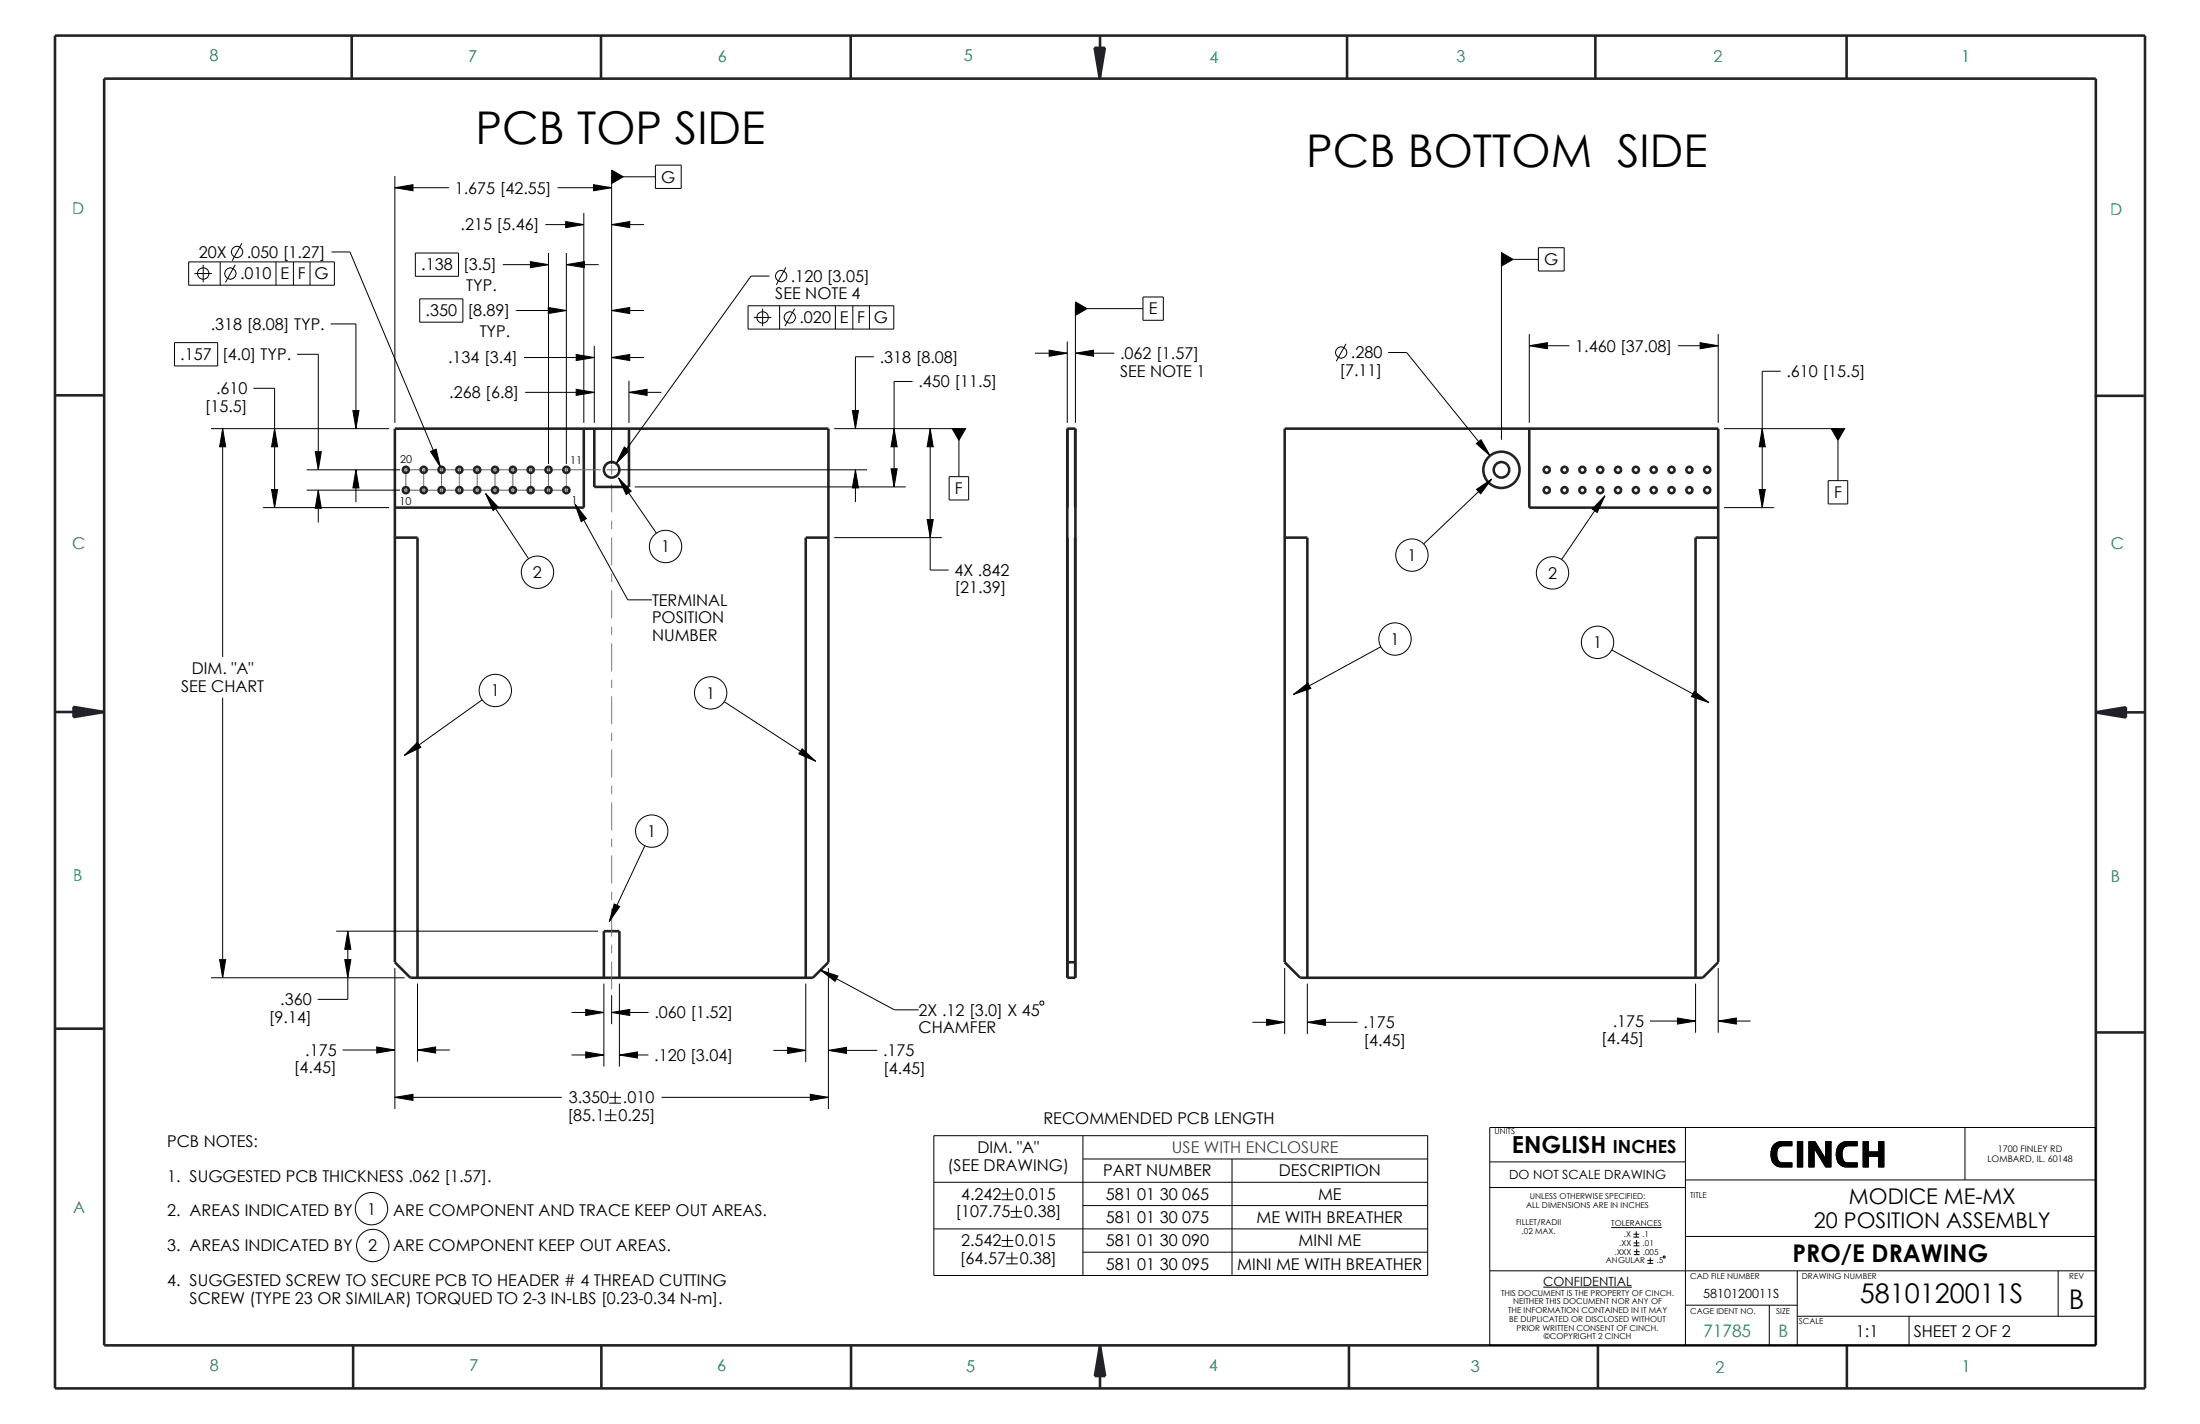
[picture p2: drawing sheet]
<svg xmlns="http://www.w3.org/2000/svg" width="432mm" height="279mm" viewBox="0 0 432 279" stroke-linecap="round" stroke-linejoin="round" font-family="sans-serif">
<path d="M214.8 9.4h2.1l-1.1 6z" fill="#222226"/>
<path d="M214.8 9.4h2.1l-1.1 6z" fill="none" stroke="#222226" stroke-width=".2"/>
<path d="M411.2 139.8l6.1-1v2z" fill="#222226"/>
<path d="M411.2 139.8l6.1-1v2z" fill="none" stroke="#222226" stroke-width=".2"/>
<path d="M215.9 264l1 6h-2z" fill="#222226"/>
<path d="M215.9 264l1 6h-2z" fill="none" stroke="#222226" stroke-width=".2"/>
<path d="M14.4 138.7l6 1-6 1z" fill="#222226"/>
<path d="M14.4 138.7l6 1-6 1z" fill="none" stroke="#222226" stroke-width=".2"/>
<g fill="none" stroke="#222226" stroke-width=".51">
<path d="M10.8 7h410.2v265.4h-410.2zM20.4 15.4h391v248.6h-391zM69 7.1v8.4M118 7.1v8.4M167 6.9v8.4M214.8 9.4h2.1l-1.1 6zM215.9 7v8.4M264.4 7.2v8.4M313.1 6.9v8.4M362.4 6.9v8.4M10.8 77.6h9.6M411.1 77.7h9.7"/>
<path d="M77.5 84.1h85.1v104.7l-3.1 3h-79l-3-3zM114.6 84.1v15.5h-37.1M116.6 84.1v11.4h6.9v-11.4M209.5 84.1h1.6v107.7h-1.6zM209.5 84.1v15.5M211 84.1l.1 15.5M252.1 84.1h85.1v104.7l-3 3h-79l-3.1-3zM300.2 84.1v15.5h37M77.5 105.5h4.4v86.3M162.6 105.5h-4.5v86.3M209.5 105.5v86.3M211.1 105.5l-.1 86.3"/>
<path d="M252.1 105.5h4.5v86.3M337.2 105.5h-4.4v86.3M10.8 139.7h9.6M14.4 138.7l6 1-6 1zM411.2 139.8l6.1-1v2zM411.2 139.8h9.7M118.5 191.8v-9.1h3.1v9.1M209.5 188.8h1.5M10.8 201.8h9.6M411.4 202.6h9.6M69.3 264v8.4M118 264v8.4"/>
<path d="M167 264v8.4M215.9 264l1 6h-2zM215.9 264v8.4M264.8 264v8.4M313.6 264v8.4M362.5 264v8.4"/>
<circle cx="79.7" cy="92.2" r=".6"/>
<circle cx="79.7" cy="96.2" r=".6"/>
<circle cx="83.2" cy="92.2" r=".6"/>
<circle cx="83.2" cy="96.2" r=".6"/>
<circle cx="86.7" cy="92.2" r=".6"/>
<circle cx="86.7" cy="96.2" r=".6"/>
<circle cx="90.2" cy="92.2" r=".6"/>
<circle cx="90.2" cy="96.2" r=".6"/>
<circle cx="93.7" cy="92.2" r=".6"/>
<circle cx="93.7" cy="96.2" r=".6"/>
<circle cx="97.2" cy="92.2" r=".6"/>
<circle cx="97.2" cy="96.2" r=".6"/>
<circle cx="100.7" cy="92.2" r=".6"/>
<circle cx="100.7" cy="96.2" r=".6"/>
<circle cx="104.2" cy="92.2" r=".6"/>
<circle cx="104.2" cy="96.2" r=".6"/>
<circle cx="107.7" cy="92.2" r=".6"/>
<circle cx="107.7" cy="96.2" r=".6"/>
<circle cx="111.2" cy="92.2" r=".6"/>
<circle cx="111.2" cy="96.2" r=".6"/>
<circle cx="120" cy="92.2" r="1.52"/>
<circle cx="294.7" cy="92.2" r="3.6"/>
<circle cx="294.7" cy="92.2" r="1.52"/>
<circle cx="303.6" cy="92.2" r=".6"/>
<circle cx="303.6" cy="96.2" r=".6"/>
<circle cx="307.1" cy="92.2" r=".6"/>
<circle cx="307.1" cy="96.2" r=".6"/>
<circle cx="310.6" cy="92.2" r=".6"/>
<circle cx="310.6" cy="96.2" r=".6"/>
<circle cx="314.1" cy="92.2" r=".6"/>
<circle cx="314.1" cy="96.2" r=".6"/>
<circle cx="317.6" cy="92.2" r=".6"/>
<circle cx="317.6" cy="96.2" r=".6"/>
<circle cx="321.1" cy="92.2" r=".6"/>
<circle cx="321.1" cy="96.2" r=".6"/>
<circle cx="324.6" cy="92.2" r=".6"/>
<circle cx="324.6" cy="96.2" r=".6"/>
<circle cx="328.1" cy="92.2" r=".6"/>
<circle cx="328.1" cy="96.2" r=".6"/>
<circle cx="331.6" cy="92.2" r=".6"/>
<circle cx="331.6" cy="96.2" r=".6"/>
<circle cx="335.1" cy="92.2" r=".6"/>
<circle cx="335.1" cy="96.2" r=".6"/>
</g>
<g fill="none" stroke="#000" stroke-width=".2">
<path d="M77.5 36.8l3.6-.6v1.2zM77.5 34.5v48.5M77.5 36.8h10.6M109.4 36.8h10.6M116.5 36.2l3.5 .6-3.5 .6zM120 33.4l2.3 1.3-2.3 1.3zM120 34.5v56.5M122.3 34.7h6.3M128.6 32.4h5.1v4.6h-5.1zM37 51.4h28.6v4.6h-28.6zM38.2 53.7h3.4M39.9 52v3.4"/>
<path d="M43.2 51.4v4.6M46.2 52l-1.9 3.4M47.5 47.7l-1.9 3.5M54.2 51.4v4.6M57.6 51.4v4.6M60.9 51.4v4.6M65.1 49.4h3.6l17.7 42.2M81.5 49.6h8.5v4.6h-8.5zM82.4 58.6h8.5v4.6h-8.5zM98.7 51.9h9M104.1 51.3l3.6 .6-3.6 .6zM107 44.1h7.6"/>
<path d="M107.7 49.6v41.4M111 43.5l3.6 .6-3.6 .6zM111.2 51.9l3.5-.6v1.2zM111.2 49.6v41.4M111.2 51.9h6.3M114.6 41.8v41.2M120 44.1l3.6-.6v1.2zM120 44.1h6.4M146.8 60h28.6v4.6h-28.6zM151 54.2h-3.6l-26.5 36.7M153 60v4.6M154.3 52.5l-1.9 3.4"/>
<path d="M164 60v4.6M167.4 60v4.6M170.6 60v4.6M211.1 59.2l2.3 1.4-2.3 1.3zM224.3 58.3h4v4.5h-4zM294.7 49.6l2.3 1.3-2.3 1.3zM294.7 50.9v35.4M297 50.9h4.9M301.9 48.6h5.1v4.6h-5.1zM34.2 67.2h8.5v4.6h-8.5zM49.7 76.2h4.2v23.4M58.3 69.5h4.2v22.7"/>
<path d="M64.9 63.6h5v20.5M101.3 60.9h9.9M102.8 70.1h13.8M103.1 77h13.5M107.6 60.3l3.6 .6-3.6 .6zM113.1 69.6l3.5 .5-3.5 .6zM113.1 76.4l3.5 .6-3.5 .6zM116.6 67.9v15.1M120 60.9l3.6-.6v1.2zM120 70.1l3.6-.5v1.1zM120 70.1h6.4M120 60.9h6.4"/>
<path d="M123.5 77l3.5-.6v1.2zM123.5 74.7v8.3M123.5 77h6.3M148 62.3h3.4M149.7 60.6v3.4M156 60.6l-1.9 3.4M171.5 70h-3.6v14.1M179.1 74.9h-3.6v20.6M203.1 69.3h6.4M205.9 68.7l3.6 .6-3.6 .6zM209.5 67v16M211.1 69.3l3.5-.6v1.2z"/>
<path d="M211.1 60.6v22.4M211.1 69.3h7.6M213.4 60.6h10.9M264.2 67.5l-1.9 3.4M272.5 69.2h3.6l16.4 20.2M300.2 67.8l3.5-.6v1.2zM300.2 65.6v17.4M300.2 67.8h7.8M329.4 67.8h7.8M333.7 67.2l3.5 .6-3.5 .6zM337.2 65.6v17.4M349.5 72.8h-3.6v26.8"/>
<path d="M41.4 84.1h35M43.7 84.1l.6 3.6h-1.2zM43.7 84.1v44.8M51.6 99.6h24.8M53.3 96h1.2l-.6 3.6zM53.9 84.1l.6 3.6h-1.2zM60.2 96.2h18.3M60.2 92.2h18.3M61.9 88.6h1.2l-.6 3.6zM62.5 96.2l.6 3.5h-1.2zM62.5 96.2v6.3M69.3 80.6h1.2l-.6 3.5z"/>
<path d="M69.9 92.2l.6 3.5h-1.2zM69.9 92.2v6.3M84.5 88.6l1.1-.5 .8 3.5zM121.2 92.2h49M122.5 87.7l1 .7-2.6 2.5zM124.6 95.5h53.2M163.7 84.1h24.8M167.3 80.6h1.2l-.6 3.5zM167.9 92.2l.6 3.5h-1.2zM167.9 92.2v6.3M174.9 92h1.2l-.6 3.5zM175.5 84.1l.6 3.6h-1.2z"/>
<path d="M182.6 84.1l.6 3.6h-1.2zM182.6 84.1v27.7h3.6M186.3 93.5h3.8v4.6h-3.8zM186.9 84.1h2.6l-1.3 2.3zM188.2 86.4v7.1M289.8 87l.9-.7 1.8 3.1zM338.4 99.6h9.8M338.4 84.1h22.3M345.3 96h1.2l-.6 3.6zM345.9 84.1l.6 3.6h-1.2zM358.8 94.3h3.9v4.6h-3.9zM359.4 84.1h2.7l-1.4 2.3z"/>
<path d="M360.7 86.4v7.9M163.7 105.5h21.2M182 101.9h1.2l-.6 3.6zM43.7 136.9v54.9M41.4 191.8h38M43.1 188.3h1.2l-.6 3.5zM66 182.7h51.4M67.7 188.3h1.2l-.6 3.5zM68.3 182.7l.6 3.6h-1.2zM68.3 182.7v13.4h-6M77.5 189.9v27.7M81.9 193v15.3"/>
<path d="M112.2 198.7h6.3M115 198.1l3.5 .6-3.5 .6zM118.5 193v16.3M120 198.7l3.6-.6v1.2zM120 198.7h7.3M120 195.3v5.6M121.6 193v16.3M158.1 193v15.4M162.6 189.9v27.7M248.6 200l3.5 .6-3.5 .6zM252.1 189.9v13M256.6 193v9.9"/>
<path d="M329.2 199.7l3.6 .6-3.6 .6zM332.8 193v9.6M337.2 189.9v12.7M67.2 206h10.3M73.9 205.4l3.6 .6-3.6 .6zM77.5 215.3l3.6-.6v1.2zM77.5 215.3h32.8M81.9 206l3.6-.6v1.2zM81.9 206h6.4M112.2 207h6.3M115 206.4l3.5 .6-3.5 .6zM118.7 218.7h2.3"/>
<path d="M118.7 219.9h2.3M119.6 215.3h2.3M119.6 216.5h2.3M119.9 217.6v2.3M120.7 214.2v2.3M121.6 207l3.5-.6v1.2zM121.6 207h5.7M129.8 215.3h32.8M151.8 206.1h6.3M154.6 205.5l3.5 .6-3.5 .6zM159 214.7l3.6 .6-3.6 .6zM162.6 206.1l3.5-.6v1.2z"/>
<path d="M162.6 206.1h9.6M245.8 200.6h6.3M256.6 200.6l3.6-.6v1.2zM256.6 200.6h9.9M323.9 200.3h8.9M337.2 200.3l3.6-.6v1.2zM337.2 200.3h6.4M183.3 222.8h96.9v27.5h-96.9zM183.3 232h96.9M212.5 227.4h67.7M212.5 236.5h67.7M212.5 222.8v27.5"/>
<path d="M241.8 227.4v22.9M292.4 221.2h118.9v42.8h-118.9zM292.4 233h38.4M292.4 228h38.4M330.8 231.5h80.5M330.8 221.2v42.8M347.6 226.7l1.1-.2 .1 .6-1.1 .2zM347.6 225.9l1.2-.2-.1 .8-1.1 .2zM347.7 227.3l1.1-.2 .2 .6-1.2 .1zM347.8 225.3l1.3-.1-.3 .5-1.2 .2zM347.8 227.8l1.2-.1 .1 .2-1.2 .1zM347.8 225.2l1.4-.2-.1 .2-1.3 .1z"/>
<path d="M347.9 228l1.2-.1 .2 .1-1.3 .1zM347.9 225l1.6-.1-1.7 .3zM348 228.1l1.3-.1 .3 .1-1.5 .2zM348 224.8h1.8l-1.9 .2zM348.1 228.3l3.6-.1v.8l-2.5-.1-.6-.2zM348.2 224.7a1.93 1.93 0 0 1 1.3-.7h2.2v.8h-1.9a1.37 1.37 0 0 0-1.1 1.7 1.37 1.37 0 0 0 1.1 1.7h1.9v.8h-2.2a2.28 2.28 0 0 1-1.9-2.9l.2-.8zM348.2 224.6l.5-.4 .7-.2h2.3v.8h-3.7zM352.8 224h1v5h-1zM355 224h1.2l2.1 3.4 1.1-3.4v5h-1.1l-2.2-3.8v3.8h-1.1zM355 224h1.2l2.1 3.4v-3.4h1.1v5h-1.1l-2.2-3.8v3.8h-1.1zM358.3 224h1.1l-1.1 3.4zM360.4 226.7l1.1-.2 .1 .6-1.1 .2z"/>
<path d="M360.5 225.9l1.1-.2-.1 .8-1.1 .2zM360.5 227.3l1.1-.2 .2 .6-1.1 .1zM360.6 225.3l1.3-.1-.3 .5-1.1 .2zM360.7 227.8l1.1-.1 .1 .2-1.2 .1zM360.7 225.2l1.3-.2-.1 .2-1.3 .1zM360.7 228l1.2-.1 .2 .1-1.3 .1zM360.7 225l1.6-.1-1.6 .3zM360.8 228.1l1.3-.1 .3 .1-1.5 .2zM360.8 224.8h1.8l-1.9 .2zM360.9 228.3l3.6-.1v.8l-2.5-.1-.6-.2zM361 224.7a1.93 1.93 0 0 1 1.3-.7h2.2v.8h-1.9a1.37 1.37 0 0 0-1.1 1.7 1.37 1.37 0 0 0 1.1 1.7h1.9v.8h-2.2a2.28 2.28 0 0 1-1.9-2.9l.2-.8zM361 224.6l.6-.4 .6-.2h2.3v.8h-3.7z"/>
<path d="M365.7 224h1v2h2v.9h-2v2.1h-1zM365.7 224h1v2h2v-2h1.1v5h-1.1v-2.1h-2v2.1h-1zM368.7 224h1.1v5h-1.1zM385.7 221.2v10.3M183.3 241.1h96.9M212.5 245.7h67.7M292.4 249.3h118.9M302.9 252.6h17.4M330.8 256.1h21.9M330.8 242.6h80.5M347.3 256.1v7.9M352.7 258.3h58.6"/>
<path d="M352.7 249.3v14.7M374.7 258.3v5.7M404 249.3v9"/>
<circle cx="39.9" cy="53.7" r="1.14"/>
<circle cx="45.2" cy="53.7" r="1.12"/>
<circle cx="46.5" cy="49.4" r="1.12"/>
<circle cx="153.3" cy="54.2" r="1.12"/>
<circle cx="149.7" cy="62.3" r="1.14"/>
<circle cx="155" cy="62.3" r="1.12"/>
<circle cx="263.2" cy="69.2" r="1.12"/>
</g>
<g fill="#000">
<path d="M77.5 36.8l3.6-.6v1.2zM120 33.4l2.3 1.3-2.3 1.3zM116.5 36.2l3.5 .6-3.5 .6zM104.1 51.3l3.6 .6-3.6 .6zM111.2 51.9l3.5-.6v1.2zM111 43.5l3.6 .6-3.6 .6zM120 44.1l3.6-.6v1.2zM211.1 59.2l2.3 1.4-2.3 1.3zM294.7 49.6l2.3 1.3-2.3 1.3zM107.6 60.3l3.6 .6-3.6 .6zM113.1 69.6l3.5 .5-3.5 .6zM113.1 76.4l3.5 .6-3.5 .6z"/>
<path d="M120 60.9l3.6-.6v1.2zM120 70.1l3.6-.5v1.1zM123.5 77l3.5-.6v1.2zM205.9 68.7l3.6 .6-3.6 .6zM211.1 69.3l3.5-.6v1.2zM300.2 67.8l3.5-.6v1.2zM333.7 67.2l3.5 .6-3.5 .6zM43.7 84.1l.6 3.6h-1.2zM53.3 96h1.2l-.6 3.6zM53.9 84.1l.6 3.6h-1.2zM61.9 88.6h1.2l-.6 3.6zM62.5 96.2l.6 3.5h-1.2z"/>
<path d="M69.3 80.6h1.2l-.6 3.5zM69.9 92.2l.6 3.5h-1.2zM84.5 88.6l1.1-.5 .8 3.5zM122.5 87.7l1 .7-2.6 2.5zM167.3 80.6h1.2l-.6 3.5zM167.9 92.2l.6 3.5h-1.2zM175.5 84.1l.6 3.6h-1.2zM174.9 92h1.2l-.6 3.5zM182.6 84.1l.6 3.6h-1.2zM186.9 84.1h2.6l-1.3 2.3zM289.8 87l.9-.7 1.8 3.1zM345.9 84.1l.6 3.6h-1.2z"/>
<path d="M345.3 96h1.2l-.6 3.6zM359.4 84.1h2.7l-1.4 2.3zM182 101.9h1.2l-.6 3.6zM43.1 188.3h1.2l-.6 3.5zM68.3 182.7l.6 3.6h-1.2zM67.7 188.3h1.2l-.6 3.5zM115 198.1l3.5 .6-3.5 .6zM120 198.7l3.6-.6v1.2zM73.9 205.4l3.6 .6-3.6 .6zM77.5 215.3l3.6-.6v1.2zM81.9 206l3.6-.6v1.2zM115 206.4l3.5 .6-3.5 .6z"/>
<path d="M121.6 207l3.5-.6v1.2zM154.6 205.5l3.5 .6-3.5 .6zM162.6 206.1l3.5-.6v1.2zM159 214.7l3.6 .6-3.6 .6zM248.6 200l3.5 .6-3.5 .6zM256.6 200.6l3.6-.6v1.2zM329.2 199.7l3.6 .6-3.6 .6zM337.2 200.3l3.6-.6v1.2zM347.6 226.7l1.1-.2 .1 .6-1.1 .2zM347.6 225.9l1.2-.2-.1 .8-1.1 .2zM347.7 227.3l1.1-.2 .2 .6-1.2 .1zM347.8 225.3l1.3-.1-.3 .5-1.2 .2z"/>
<path d="M347.8 227.8l1.2-.1 .1 .2-1.2 .1zM347.8 225.2l1.4-.2-.1 .2-1.3 .1zM347.9 228l1.2-.1 .2 .1-1.3 .1zM347.9 225l1.6-.1-1.7 .3zM348.2 224.6l.5-.4 .7-.2h2.3v.8h-3.7zM348 228.1l1.3-.1 .3 .1-1.5 .2zM348 224.8h1.8l-1.9 .2zM348.1 228.3l3.6-.1v.8l-2.5-.1-.6-.2zM352.8 224h1v5h-1zM355 224h1.2l2.1 3.4 1.1-3.4v5h-1.1l-2.2-3.8v3.8h-1.1zM358.3 224h1.1l-1.1 3.4zM360.4 226.7l1.1-.2 .1 .6-1.1 .2z"/>
<path d="M360.5 225.9l1.1-.2-.1 .8-1.1 .2zM360.5 227.3l1.1-.2 .2 .6-1.1 .1zM360.6 225.3l1.3-.1-.3 .5-1.1 .2zM360.7 227.8l1.1-.1 .1 .2-1.2 .1zM360.7 225.2l1.3-.2-.1 .2-1.3 .1zM360.7 228l1.2-.1 .2 .1-1.3 .1zM360.7 225l1.6-.1-1.6 .3zM361 224.6l.6-.4 .6-.2h2.3v.8h-3.7zM360.8 228.1l1.3-.1 .3 .1-1.5 .2zM360.8 224.8h1.8l-1.9 .2zM360.9 228.3l3.6-.1v.8l-2.5-.1-.6-.2zM368.7 224h1.1v5h-1.1z"/>
<path d="M365.7 224h1v2h2v.9h-2v2.1h-1z"/>
</g>
<g fill="none" stroke="#963" stroke-width=".2">
<path d="M79.3 96.2h2.9M79.3 92.2h3.2M79.7 91.8v3.9M79.7 95.8v.7M82.8 96.2h3M82.9 92.2h2.9M83.2 91.9v3.5M83.2 95.8v.8M86.3 92.2h3M86.3 96.2h3M86.7 91.8v3.6M86.7 95.8v.7"/>
<path d="M89.8 96.2h3.1M89.8 92.2h3.1M90.2 91.9v3.5M90.2 95.8v.7M93.3 92.2h3M93.3 96.2h3M93.7 91.8v3.6M93.7 95.8v.7M96.8 96.2h3.1M96.8 92.2h3M97.2 91.9v3.5M97.2 95.8v.7"/>
<path d="M100.3 92.2h3.1M100.4 96.2h3M100.7 91.8v3.6M100.7 95.9v.6M103.8 96.2h3.1M103.9 92.2h3M104.2 91.9v3.5M104.2 95.8v.7M107.3 96.2h3.1M107.3 92.2h3.1M107.7 91.8v3.5M107.7 95.8v.8"/>
<path d="M110.8 96.2h.7M110.8 92.2h7.1M111.2 91.9v3.5M111.2 95.8v.7M119 92.2h2.1M120 91.2v2M120 95v5.5M120 102.2v1.6M120 105.4v5.5M120 112.6v1.6M120 115.9v5.4M120 123v1.6"/>
<path d="M120 126.3v5.4M120 133.4v1.6M120 136.7v5.4M120 143.8v1.6M120 147.1v5.4M120 154.2v1.6M120 157.5v5.4M120 164.6v1.6M120 167.9v5.4M120 175v1.6M120 178.3v5.4M120 185.4v1.6"/>
<path d="M120 188.7v5.4"/>
</g>
<!-- layer: D00_DETAILS -->
<g fill="none" stroke="#000" stroke-width=".2">
<path d="M95.3 96.9l2.5 2.6-1 .7zM95.3 96.9l8.4 12.7M112.9 98.9l2.2 2.9-1 .5zM112.9 98.9l10.3 18.8h4.8M121.4 93.8l2.5 2.6-1 .6zM121.4 93.8l7.4 10.8M289.8 96l3-2-2.2 2.9zM292.8 94l-13.4 12.7M315 97.3l-1.5 3.3-1-.7zM315 97.3l-8.5 12.5M94.6 137.3l-15.2 10.9M142.1 137.7l18 11.7"/>
<path d="M253.9 136.3l2.8-2.3 .6 1.1zM271 126.9l-17.1 9.4M316.3 127.5l19.1 10.3M332.6 135.6l2.8 2.2-3.4-1.1zM81.9 145.7l.7 .9-3.2 1.6zM157.4 146.9l2.7 2.5-3.3-1.5zM120.6 177.4l1 .5-2 2.9zM126.6 165.9l-7 14.9M161 190.3l3.5 1.2-.6 1.1zM161 190.3l14.5 7.8h4.8M204.3 196.4h.4l.2 .2v.4l-.2 .2h-.4l-.2-.2v-.4zM196.6 234.3h2.3"/>
<path d="M196.6 235.4h2.3M197.7 233.1v2.3M198.3 237.7h2.3M198.3 238.8h2.3M199.5 236.5v2.3M196.6 243.4h2.3M196.6 244.5h2.3M197.5 246.8h2.2M197.5 248h2.2M197.7 242.3v2.2M198.6 245.7v2.3M316.2 240.9h10"/>
<path d="M320.6 242.2h1.1M320.6 242.7h1.1M320.6 243.9h1.2M320.6 244.4h1.2M320.7 245.6h1.1M320.7 246.2h1.1M321.2 241.6v1.1M321.2 243.3v1.1M321.2 245v1.2M323.3 247.3h1.2M323.3 247.9h1.2M323.9 246.7v1.2"/>
<path d="M326.5 246.4l.3 .1-.1 .3-.3-.1z"/>
<circle cx="105.5" cy="112.3" r="3.2"/>
<circle cx="130.6" cy="107.2" r="3.2"/>
<circle cx="277.1" cy="108.9" r="3.2"/>
<circle cx="304.7" cy="112.4" r="3.2"/>
<circle cx="97.2" cy="135.5" r="3.2"/>
<circle cx="139.5" cy="135.9" r="3.2"/>
<circle cx="273.8" cy="125.4" r="3.2"/>
<circle cx="313.6" cy="126" r="3.2"/>
<circle cx="127.9" cy="163.1" r="3.2"/>
<circle cx="72.9" cy="237.2" r="3.2"/>
<circle cx="73.2" cy="244.4" r="3.2"/>
</g>
<path d="M95.3 96.9l2.5 2.6-1 .7zM112.9 98.9l2.2 2.9-1 .5zM121.4 93.8l2.5 2.6-1 .6zM289.8 96l3-2-2.2 2.9zM315 97.3l-1.5 3.3-1-.7zM253.9 136.3l2.8-2.3 .6 1.1zM332.6 135.6l2.8 2.2-3.4-1.1zM81.9 145.7l.7 .9-3.2 1.6zM157.4 146.9l2.7 2.5-3.3-1.5zM120.6 177.4l1 .5-2 2.9zM161 190.3l3.5 1.2-.6 1.1z" fill="#000"/>
<g font-size="8.9">
<text x="93.3" y="28.3">PCB TOP SIDE</text>
<text x="256.3" y="32.8">PCB BOTTOM SIDE</text>
</g>
<g font-size="5.3">
<text x="365" y="255.7">5810120011S</text>
<text x="406.1" y="256.8">B</text>
</g>
<text font-size="4.8" x="351.9" y="247.7">PRO/E DRAWING</text>
<text font-size="4.6" x="296.8" y="226.2">ENGLISH</text>
<g font-size="4.3">
<text x="362.9" y="236.3">MODICE ME-MX</text>
<text x="356" y="240.9">20 POSITION ASSEMBLY</text>
</g>
<text font-size="3.5" x="316.6" y="226.2">INCHES</text>
<g font-size="3.4" fill="#00995a">
<text x="334.4" y="262.3">71785</text>
<text x="349" y="262.3">B</text>
</g>
<g font-size="3.2" fill="#00995a">
<text x="41.1" y="12">8</text>
<text x="91.9" y="12.2">7</text>
<text x="140.9" y="12.2">6</text>
<text x="189.2" y="12">5</text>
<text x="237.4" y="12.3">4</text>
<text x="285.9" y="12.2">3</text>
<text x="336.3" y="12.2">2</text>
<text x="384.9" y="12.2">1</text>
<text x="14.1" y="41.9">D</text>
<text x="414.2" y="42.3">D</text>
<text x="14.1" y="107.7">C</text>
<text x="414.3" y="107.7">C</text>
<text x="14.3" y="172.8">B</text>
<text x="414.3" y="173.1">B</text>
<text x="14.3" y="238.1">A</text>
<text x="41.2" y="269.1">8</text>
<text x="92.1" y="269.1">7</text>
<text x="140.8" y="269.1">6</text>
<text x="189.6" y="269.2">5</text>
<text x="237.3" y="269.1">4</text>
<text x="288.7" y="269.3">3</text>
<text x="336.7" y="269.4">2</text>
<text x="385" y="269.2">1</text>
</g>
<g font-size="3.2">
<text x="129.8" y="35.8">G</text>
<text x="89.3" y="38">1.675 [42.55]</text>
<text x="90.4" y="45.2">.215 [5.46]</text>
<text x="39" y="50.6">20X</text>
<text x="48.4" y="50.6">.050 [1.27]</text>
<text x="82.7" y="53.1">.138</text>
<text x="90.9" y="53.1">[3.5]</text>
<text x="303.1" y="52">G</text>
<text x="47.1" y="54.8">.010</text>
<text x="55" y="54.8">E</text>
<text x="58.4" y="54.8">F</text>
<text x="61.7" y="54.8">G</text>
<text x="91.5" y="57.1">TYP.</text>
<text x="152.2" y="58.7">SEE NOTE 4</text>
<text x="155.2" y="55.3">.120 [3.05]</text>
<text x="41.4" y="64.7">.318 [8.08] TYP.</text>
<text x="83.5" y="62.1">.350</text>
<text x="91.7" y="62.1">[8.89]</text>
<text x="156.9" y="63.4">.020</text>
<text x="164.8" y="63.4">E</text>
<text x="168.2" y="63.4">F</text>
<text x="171.5" y="63.4">G</text>
<text x="225.5" y="61.7">E</text>
<text x="35.4" y="70.7">.157</text>
<text x="43.6" y="70.7">[4.0] TYP.</text>
<text x="87.9" y="71.3">.134 [3.4]</text>
<text x="94.2" y="66.1">TYP.</text>
<text x="172.7" y="71.1">.318 [8.08]</text>
<text x="219.9" y="70.4">.062 [1.57]</text>
<text x="265.1" y="70.3">.280</text>
<text x="309.2" y="69">1.460 [37.08]</text>
<text x="42.4" y="77.3">.610</text>
<text x="180.2" y="76">.450 [11.5]</text>
<text x="219.9" y="73.9">SEE NOTE 1</text>
<text x="262.9" y="73.7">[7.11]</text>
<text x="350.6" y="74">.610 [15.5]</text>
<text x="40.2" y="80.8">[15.5]</text>
<text x="88.2" y="78.1">.268 [6.8]</text>
<text x="187.4" y="97">F</text>
<text x="360" y="97.7">F</text>
<text x="104.6" y="113.4">2</text>
<text x="129.7" y="108.4">1</text>
<text x="187.3" y="113">4X .842</text>
<text x="276.2" y="110.1">1</text>
<text x="303.8" y="113.5">2</text>
<text x="128" y="118.8">TERMINAL</text>
<text x="187.3" y="116.4">[21.39]</text>
<text x="128" y="122.3">POSITION</text>
<text x="128" y="125.7">NUMBER</text>
<text x="272.9" y="126.5">1</text>
<text x="312.7" y="127.2">1</text>
<text x="35.5" y="135.8">SEE CHART</text>
<text x="37.6" y="132.3">DIM. &quot;A&quot;</text>
<text x="96.3" y="136.6">1</text>
<text x="138.6" y="137.1">1</text>
<text x="127" y="164.2">1</text>
<text x="55" y="197.2">.360</text>
<text x="52.8" y="200.7">[9.14]</text>
<text x="128.4" y="199.8">.060 [1.52]</text>
<text x="180.3" y="199.3">2X .12 [3.0] X 45</text>
<text x="180.3" y="202.7">CHAMFER</text>
<text x="267.6" y="201.7">.175</text>
<text x="316.5" y="201.5">.175</text>
<text x="59.9" y="207.2">.175</text>
<text x="128.4" y="208.1">.120 [3.04]</text>
<text x="173.3" y="207.2">.175</text>
<text x="267.6" y="205.2">[4.45]</text>
<text x="314.3" y="204.9">[4.45]</text>
<text x="57.7" y="210.6">[4.45]</text>
<text x="173.3" y="210.7">[4.45]</text>
<text x="111.4" y="219.9">[85.1</text>
<text x="111.6" y="216.5">3.350</text>
<text x="121.4" y="219.9">0.25]</text>
<text x="122.3" y="216.5">.010</text>
<text x="204.8" y="220.5">RECOMMENDED PCB LENGTH</text>
<text x="32.8" y="225">PCB NOTES:</text>
<text x="191.9" y="226.3">DIM. &quot;A&quot;</text>
<text x="32.8" y="231.8">1. SUGGESTED PCB THICKNESS .062 [1.57].</text>
<text x="186" y="229.7">(SEE DRAWING)</text>
<text x="216.5" y="230.8">PART NUMBER</text>
<text x="251" y="230.8">DESCRIPTION</text>
<text x="32.8" y="238.7">2. AREAS INDICATED BY</text>
<text x="72" y="238.3">1</text>
<text x="77.2" y="238.7">ARE COMPONENT AND TRACE KEEP OUT AREAS.</text>
<text x="187.5" y="238.8">[107.75</text>
<text x="188.6" y="235.4">4.242</text>
<text x="199.3" y="235.4">0.015</text>
<text x="201" y="238.8">0.38]</text>
<text x="217" y="235.4">581 01 30 065</text>
<text x="217" y="240">581 01 30 075</text>
<text x="246.6" y="240">ME WITH BREATHER</text>
<text x="258.7" y="235.4">ME</text>
<text x="32.8" y="245.5">3. AREAS INDICATED BY</text>
<text x="72.3" y="245.5">2</text>
<text x="77.2" y="245.5">ARE COMPONENT KEEP OUT AREAS.</text>
<text x="188.6" y="244.5">2.542</text>
<text x="199.3" y="244.5">0.015</text>
<text x="217" y="244.5">581 01 30 090</text>
<text x="254.9" y="244.5">MINI ME</text>
<text x="188.4" y="248">[64.57</text>
<text x="200.1" y="248">0.38]</text>
<text x="217" y="249.1">581 01 30 095</text>
<text x="242.8" y="249.1">MINI ME WITH BREATHER</text>
<text x="32.8" y="252.4">4. SUGGESTED SCREW TO SECURE PCB TO HEADER # 4 THREAD CUTTING</text>
<text x="37.2" y="255.8">SCREW (TYPE 23 OR SIMILAR) TORQUED TO 2-3 IN-LBS [0.23-0.34 N-m].</text>
<text x="364.3" y="262.3">1:1</text>
<text x="375.6" y="262.3">SHEET 2 OF 2</text>
</g>
<text font-size="3.2" fill="#0000f0" x="230" y="226.3">USE WITH ENCLOSURE</text>
<g font-size="2.5">
<text x="296.2" y="231.4">DO NOT SCALE DRAWING</text>
<text x="302.9" y="252.3">CONFIDENTIAL</text>
<text x="334.3" y="254.7">5810120011S</text>
</g>
<g font-size="2.1">
<text x="78.5" y="90.8">20</text>
<text x="111.9" y="91">11</text>
<text x="78.4" y="99.1">10</text>
<text x="112.2" y="98.8">1</text>
</g>
<g font-size="1.8">
<text x="390.1" y="228">LOMBARD, IL. 60148</text>
<text x="392.1" y="226.1">1700 FINLEY RD</text>
</g>
<g font-size="1.6">
<text x="293.3" y="222.5">UNITS</text>
<text x="299.6" y="237">ALL DIMENSIONS ARE IN INCHES</text>
<text x="300.3" y="235.3">UNLESS OTHERWISE SPECIFIED:</text>
<text x="331.7" y="235">TITLE</text>
<text x="297.6" y="240.3">FILLET/RADII</text>
<text x="298.6" y="242">.02 MAX.</text>
<text x="316.2" y="240.6">TOLERANCES</text>
<text x="317.8" y="244.4">.XX</text>
<text x="318.7" y="242.7">.X</text>
<text x="322.4" y="242.7">.1</text>
<text x="322.4" y="244.4">.01</text>
<text x="315.2" y="247.9">ANGULAR</text>
<text x="316.9" y="246.2">.XXX</text>
<text x="322.4" y="246.2">.005</text>
<text x="325.1" y="247.9">.5</text>
<text x="331.7" y="251">CAD FILE NUMBER</text>
<text x="353.7" y="251">DRAWING NUMBER</text>
<text x="406.1" y="251">REV</text>
<text x="294.6" y="254.2">THIS DOCUMENT IS THE PROPERTY OF CINCH.</text>
<text x="296" y="257.6">THE INFORMATION CONTAINED IN IT MAY</text>
<text x="297" y="255.9">NEITHER THIS DOCUMENT NOR ANY OF</text>
<text x="331.7" y="257.7">CAGE IDENT NO.</text>
<text x="348.6" y="257.7">SIZE</text>
<text x="296.2" y="259.3">BE DUPLICATED OR DISCLOSED WITHOUT</text>
<text x="297.7" y="261.1">PRIOR WRITTEN CONSENT OF CINCH.</text>
<text x="303" y="262.8">©COPYRIGHT 2 CINCH</text>
<text x="353.1" y="259.8">SCALE</text>
</g>
</svg>
